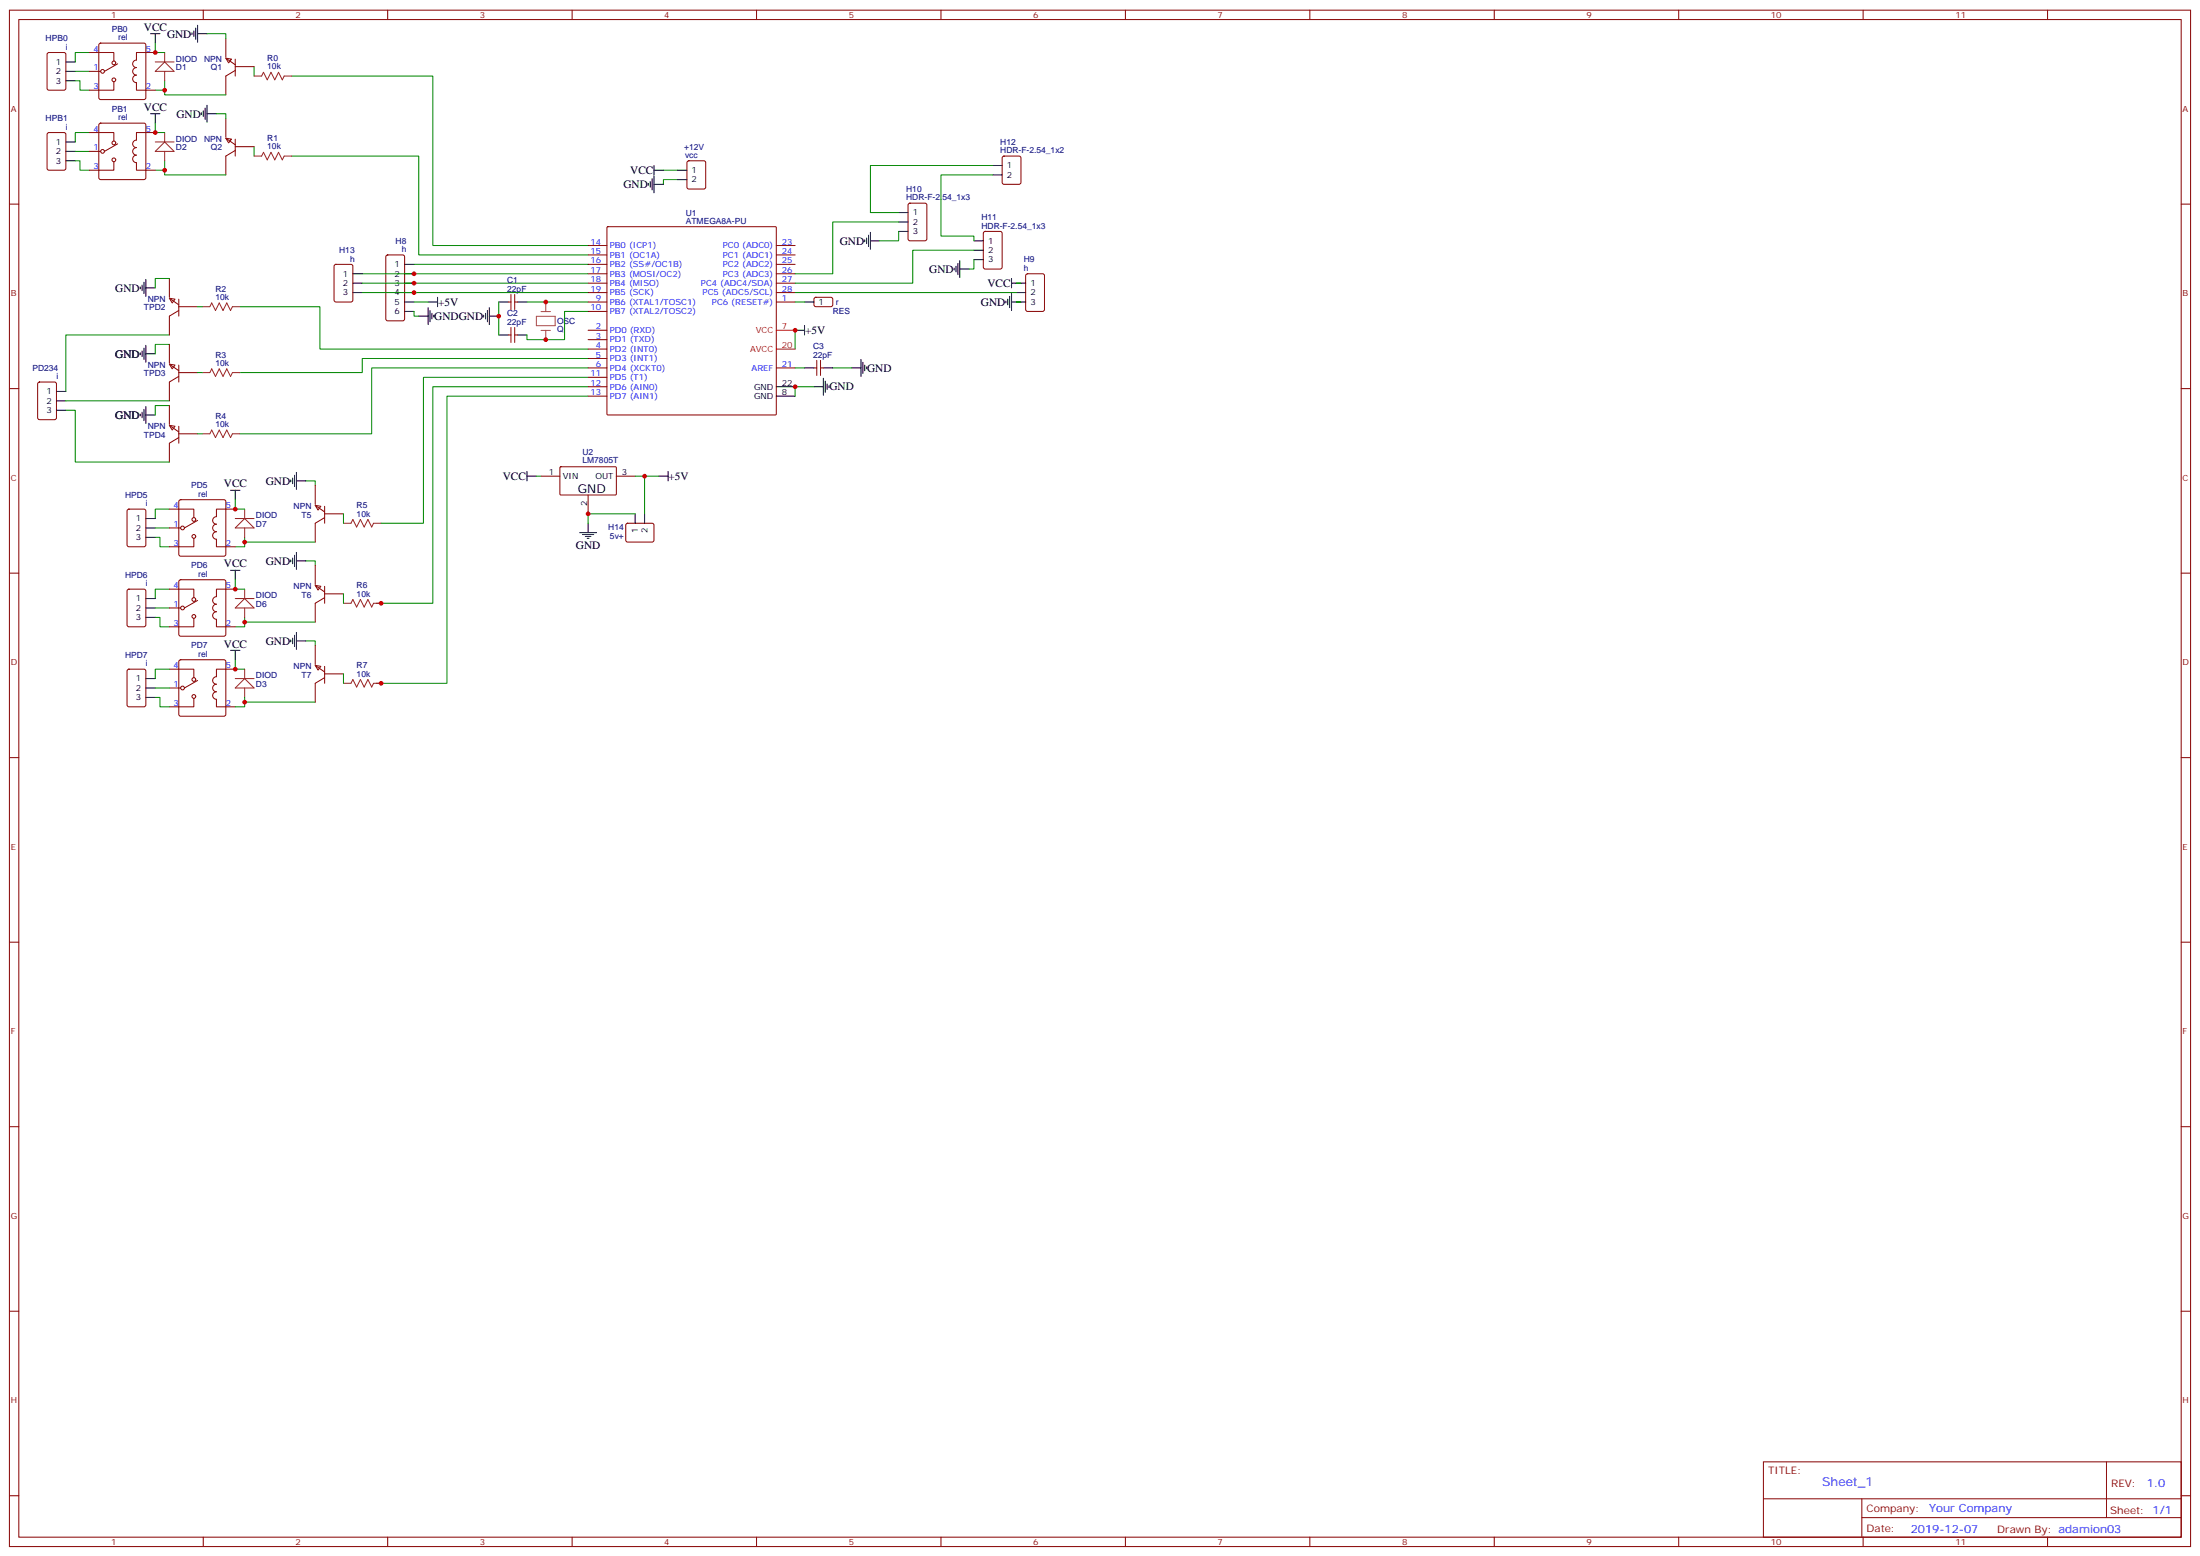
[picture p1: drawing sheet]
<svg xmlns="http://www.w3.org/2000/svg" width="825mm" height="583mm" viewBox="0 0 825 583" stroke-linecap="round" stroke-linejoin="round" font-family="sans-serif">
<g fill="none" stroke="#870000" stroke-width=".37">
<path d="M3.5 3.8h817.8v575.7h-817.8zM7.1 7.3h810.6v568.7h-810.6zM17.9 19.9l.4-.2h5.7l.6 .4 .1 13-.5 .6-5.9 .1-.6-.5-.1-12.9zM33.5 19.7h9.2v3.2M37.3 16.4l.4-.2h16.3l.5 .2 .2 .5v19.7l-.3 .5-.4 .2h-16.3l-.5-.2-.2-.5v-19.7zM58.2 19.7h-7v2.8a1.41 1.41 0 0 0-1.5 1.4 1.41 1.41 0 0 0 1.5 1.4 1.41 1.41 0 0 0-1.5 1.4 1.41 1.41 0 0 0 1.5 1.5 1.41 1.41 0 0 0-1.5 1.4 1.41 1.41 0 0 0 1.5 1.4v2.8h7M76.2 3.8v3.5M145.3 3.8v3.5M214.5 3.8v3.5M283.6 3.8v3.5M352.8 3.8v3.5M421.9 3.8v3.5"/>
<path d="M491.1 3.8v3.5M560.2 3.8v3.5M629.4 3.8v3.5M698.5 3.8v3.5M767.6 3.8v3.5M33.5 26.7h4.2M42.7 30.6v3.2h-9.2M44.1 23.9l-4.9 2.8M17.9 49.9l.4-.2h5.7l.6 .4 .1 13-.5 .6-5.9 .1-.6-.5-.1-12.9zM33.5 49.7h9.2v3.1M33.5 56.7h4.2M37.3 46.3l.4-.2h16.3l.5 .2 .2 .5v19.8l-.3 .5-.4 .2h-16.3l-.5-.2-.2-.5v-19.8z"/>
<path d="M44.1 53.9l-4.9 2.8M58.2 49.7h-7v2.8a1.41 1.41 0 0 0-1.5 1.4 1.41 1.41 0 0 0 1.5 1.4 1.41 1.41 0 0 0-1.5 1.4 1.41 1.41 0 0 0 1.5 1.4 1.41 1.41 0 0 0-1.5 1.4 1.41 1.41 0 0 0 1.5 1.5v2.8h7M375.9 58.7l.5-.2h5.7l.6 .4 .1 9.5-.5 .6-5.9 .1-.6-.5-.1-9.4zM3.5 76.5h3.6M42.7 60.6v3.2h-9.2M257.8 60.5l.4-.2h5.7l.6 .4 .1 9.4-.5 .7h-5.9l-.6-.4-.1-9.4zM340.7 76.3l.4-.2h5.7l.6 .5 .1 12.9-.5 .7h-5.9l-.6-.4-.1-13zM817.7 76.5h3.6M125.5 99.3l.4-.2h5.7l.6 .4 .1 13-.5 .6-5.9 .1-.6-.5-.1-12.9zM144.9 95.7l.4-.2h5.7l.6 .5 .1 23.5-.5 .7h-5.9l-.6-.4-.1-23.6zM220.5 92h7M220.5 95.5h7"/>
<path d="M220.5 99.1h7M227.6 85.1h63.4v70.1l-.1 .3h-63l-.3-.2zM291 92h7.1M291 95.5h7.1M291 99.1h7.1M368.9 86.9l.5-.2h5.6l.7 .4v13l-.5 .7h-5.8l-.7-.4v-13zM190.5 113.2h1.1M191.6 110.3v5.7M193 113.2h1M193 110.3v5.7M220.5 113.2h7M220.5 116.7h7"/>
<path d="M220.5 102.6h7M220.5 106.1h7M220.5 109.6h7M291 113.2h7.1M291 102.6h7.1M291 106.1h7.1M291 109.6h7.1M305.4 111.6l.5-.2 5.9 .1 .4 .6-.1 2.4-.6 .4h-5.9l-.4-.7v-2.1zM384.8 102.8l.4-.2h5.7l.6 .4 .1 13-.5 .6-5.9 .1-.6-.5-.1-12.9zM190.5 125.5h1.1M191.6 122.7v5.6M193 122.7v5.6"/>
<path d="M193 125.5h1M220.5 123.8h7M220.5 127.3h7M220.5 130.8h7M220.5 134.3h7M220.5 137.9h7M291 137.9h7.1M305.2 137.9h1M306.2 135v5.7M307.6 137.9h1.1M307.6 135v5.7M3.5 145.6h3.6"/>
<path d="M14.3 143.4l.5-.2h5.7l.6 .4 .1 13-.5 .6-5.9 .1-.6-.5-.1-12.9zM220.5 141.4h7M220.5 144.9h7M220.5 148.4h7M817.7 145.6h3.6M202.8 178.4h7.1M210 175.1l20.9-.1 .1 10.3-20.9 .1zM231.1 178.4h7M47.9 191l.4-.2h5.7l.6 .4 .1 13-.5 .6-5.9 .1-.6-.5-.1-12.9zM63.5 190.8h9.2v3.2M63.5 197.8h4.2M67.3 187.5l.4-.2h16.3l.5 .2 .2 .5v19.7l-.3 .5-.4 .2h-16.3l-.5-.2-.2-.5v-19.7z"/>
<path d="M74.1 195l-5 2.8M88.2 190.8h-7.1v2.8a1.41 1.41 0 0 0-1.4 1.4 1.41 1.41 0 0 0 1.4 1.4 1.41 1.41 0 0 0-1.4 1.4 1.41 1.41 0 0 0 1.4 1.4 1.41 1.41 0 0 0-1.4 1.5 1.41 1.41 0 0 0 1.4 1.4v2.8h7.1M220.5 185.5v7M234.8 196.3l.5-.2h9.4l.5 .7-.1 5.9-.6 .4h-9.5l-.4-.7v-5.6zM3.5 214.8h3.6M67.3 217.4l.4-.2h16.3l.5 .2 .2 .5v19.8l-.3 .5-.4 .2h-16.3l-.5-.2-.2-.5v-19.8zM72.7 201.7v3.2h-9.2M817.7 214.8h3.6M47.9 221l.4-.2h5.7l.6 .4 .1 13-.5 .6-5.9 .1-.6-.5-.1-12.9zM63.5 220.8h9.2v3.1M63.5 227.8h4.2M72.7 231.7v3.2h-9.2"/>
<path d="M74.1 225l-5 2.8M88.2 220.8h-7.1v2.8a1.41 1.41 0 0 0-1.4 1.4 1.41 1.41 0 0 0 1.4 1.4 1.41 1.41 0 0 0-1.4 1.4 1.41 1.41 0 0 0 1.4 1.4 1.41 1.41 0 0 0-1.4 1.4 1.41 1.41 0 0 0 1.4 1.5v2.8h7.1M47.9 251l.4-.2h5.7l.6 .4 .1 13-.5 .6-5.9 .1-.6-.5-.1-12.9zM63.5 250.8h9.2v3.1M63.5 257.8h4.2M67.3 247.4l.4-.2h16.3l.5 .2 .2 .5v19.8l-.3 .5-.4 .2h-16.3l-.5-.2-.2-.5v-19.8zM74.1 255l-5 2.8M88.2 250.8h-7.1v2.8a1.41 1.41 0 0 0-1.4 1.4 1.41 1.41 0 0 0 1.4 1.4 1.41 1.41 0 0 0-1.4 1.4 1.41 1.41 0 0 0 1.4 1.4 1.41 1.41 0 0 0-1.4 1.4 1.41 1.41 0 0 0 1.4 1.4v2.9h7.1M72.7 261.7v3.2h-9.2M3.5 283.9h3.6M817.7 283.9h3.6M3.5 353.1h3.6"/>
<path d="M817.7 353.1h3.6M3.5 422.2h3.6M817.7 422.2h3.6M3.5 491.3h3.6M817.7 491.3h3.6M661.1 547.8h156.6v28.2h-156.6zM789.7 547.8v20.9M3.5 560.5h3.6M76.2 576v3.5M145.3 576v3.5M214.5 576v3.5M283.6 576v3.5"/>
<path d="M352.8 576v3.5M421.9 576v3.5M491.1 576v3.5M560.2 576v3.5M629.4 576v3.5M661.1 561.6h156.5M698 568.7h119.6M698 561.6v14.2M698.5 576v3.5M767.6 576v3.5M817.7 560.5h3.6"/>
<circle cx="38.5" cy="26.7" r=".71"/>
<circle cx="42.7" cy="29.9" r=".71"/>
<circle cx="42.7" cy="23.6" r=".71"/>
<circle cx="38.5" cy="56.7" r=".71"/>
<circle cx="42.7" cy="59.9" r=".71"/>
<circle cx="42.7" cy="53.6" r=".71"/>
<circle cx="68.4" cy="197.8" r=".71"/>
<circle cx="72.7" cy="194.7" r=".71"/>
<circle cx="72.7" cy="201" r=".71"/>
<circle cx="68.4" cy="227.8" r=".71"/>
<circle cx="72.7" cy="231" r=".71"/>
<circle cx="72.7" cy="224.6" r=".71"/>
<circle cx="68.4" cy="257.8" r=".71"/>
<circle cx="72.7" cy="254.6" r=".71"/>
<circle cx="72.7" cy="261" r=".71"/>
</g>
<path d="M291 123.8h7.1M291 130.8h7.1" fill="none" stroke="#f00" stroke-width=".37"/>
<g fill="none" stroke="#000" stroke-width=".37">
<path d="M56.4 12.6h3.6M58.2 12.6v3.6M72 12.3v.7M72.7 11.6v2.1M73.4 10.5v4.2M74.1 12.6h3.5M74.1 9.5v6.3M24.7 30.3h3.5M24.7 23.2h3.5M24.7 26.7h3.5M77.6 39.4v6.4M24.7 53.2h3.5"/>
<path d="M24.7 56.7h3.5M56.4 42.6h3.6M58.2 42.6v3.5M75.5 42.3v.7M76.2 41.6v2.1M76.9 40.5v4.2M77.6 42.6h3.5M24.7 60.3h3.5M243.1 68.7v.7M243.8 68v2.1M244.5 67v4.2M245.2 69.1h3.5"/>
<path d="M245.2 62v3.5M245.2 65.9v6.3M245.2 63.8h3.5M254 63.8h3.5M254 67.3h3.5M336.9 79.7h3.5M372.2 62h3.5M372.2 65.5h3.5M151.7 99.1h3.5M324.2 89.9v.7M324.9 89.2v2.1M325.6 88.1v4.3"/>
<path d="M326.3 90.2h3.5M326.3 87.1v6.3M336.9 86.7h3.5M336.9 83.2h3.5M358.4 99.8v2.1M359.1 98.7v4.2M359.8 97.6v6.4M365.1 97.3h3.6M365.1 90.2h3.6M365.1 93.8h3.6M52.6 107.5v.7M53.3 106.8v2.1"/>
<path d="M54 105.8v4.2M54.7 107.9h3.5M54.7 104.7v6.4M132.3 102.6h3.5M132.3 106.1h3.5M132.3 109.6h3.5M151.7 113.2h3.5M151.7 102.6h3.5M151.7 106.1h3.5M151.7 109.6h3.5M151.7 116.7h3.5M157 118.5h3.5"/>
<path d="M160.5 113.2h3.5M160.5 115.3v6.3M161.2 116.3v4.3M161.9 117.4v2.1M162.6 118.1v.7M164 111.4v3.5M181.3 118.1v.7M182 117.4v2.1M182.7 116.3v4.3M183.4 118.5h3.6M183.4 115.3v6.3M187 113.2h3.5"/>
<path d="M194 113.2h3.6M301.6 113.2h3.6M357.7 100.5v.7M359.8 100.8h3.6M377.1 112.8v.7M377.8 112.1v2.1M378.5 111.1v4.2M379.2 113.2h5.3M379.2 106.1h5.3M379.2 104.4v3.5M379.2 110v6.3M381 109.6h3.5"/>
<path d="M187 125.5h3.5M194 125.5h3.6M298.1 123.8h3.5M301.6 122v3.5M301.6 137.9h3.6M308.7 137.9h3.5M319.3 137.9h3.5M322.8 134.7v6.3M323.5 135.7v4.3M324.2 136.8v2.1M324.9 137.5v.7M21.2 153.7h3.5"/>
<path d="M21.2 146.7h3.5M21.2 150.2h3.5M291 148.4h7.1M291 144.9h7.1M305.2 144.9h3.5M308.7 141.7v6.4M309.4 142.8v4.2M310.1 143.9v2.1M310.8 144.6v.7M197.6 178.4h3.5M197.6 176.7v3.5M246.9 178.4h3.6"/>
<path d="M250.5 176.7v3.5M54.7 194.3h3.5M54.7 197.8h3.5M86.4 183.7h3.6M88.2 183.7v3.6M217.3 199.6h6.4M220.5 196.1v3.5M238.1 192.5v3.6M241.7 192.5v3.6M54.7 201.4h3.5M86.4 213.7h3.6M88.2 213.7v3.5"/>
<path d="M218.4 200.3h4.2M219.4 201h2.1M220.1 201.7h.7M54.7 231.4h3.5M54.7 224.3h3.5M54.7 227.8h3.5M54.7 254.3h3.5M54.7 257.8h3.5M86.4 243.7h3.6M88.2 243.7v3.5M54.7 261.3h3.5"/>
</g>
<g fill="none" stroke="#008700" stroke-width=".37">
<path d="M33.5 19.7h-5.3v3.5M58.2 16.2v3.5h3.5M28.2 30.3h1.8v3.5h3.5M28.2 26.7h5.3M61.7 30.3v3.5h-3.5M95.2 25v3.5M109.4 28.5h52.9v63.5h58.2M28.2 56.7h5.3M33.5 49.7h-5.3v3.5M58.2 46.1v3.6h3.5M95.2 55v3.5M109.4 58.5h47.6v37h63.5"/>
<path d="M28.2 60.3h1.8v3.5h3.5M61.7 60.3v3.5h-3.5M248.7 63.8h5.3M254 67.3h-5.3v1.8M372.2 62h-45.9v17.7h10.6M372.2 65.5h-19.4v23h12.3v1.7M155.2 99.1h65.3M336.9 86.7v3.5h-7.1M336.9 83.2h-24.7v19.4h-14.1M365.1 97.3v3.5h-1.7M365.1 93.8h-22.9v12.3h-44.1M90 114.9h29.9v15.9h100.6"/>
<path d="M135.8 102.6h84.7M135.8 106.1h84.7M135.8 109.6h84.7M155.2 116.7v1.8h1.8M155.2 113.2h5.3M187 113.2v12.3M197.6 113.2h22.9M220.5 116.7h-8.8v10.6h-14.1v-1.8M298.1 113.2h3.5M298.1 109.6h82.9M381 113.2h1.8M381 106.1h1.8"/>
<path d="M63.5 125.5h-38.8v21.2M220.5 137.9h-81.2v24.7h-49.3M220.5 134.3h-84.7v5.3h-45.8M298.1 123.8v7M298.1 137.9h3.5M312.2 137.9h7.1M220.5 141.4h-61.8v54.7h-15.8M220.5 148.4h-52.9v107.6h-26.5M220.5 144.9h-58.2v81.2h-21.2M305.2 144.9h-7.1v3.5M201.1 178.4h1.7M238.1 178.4h8.8"/>
<path d="M241.7 178.4v14.1M58.2 197.8h5.3M63.5 190.8h-5.3v3.5M88.2 187.3v3.5h3.5M238.1 192.5h-17.6v3.6M58.2 201.4h1.8v3.5h3.5M88.2 217.2v3.6h3.5M91.7 201.4v3.5h-3.5M91.7 203.1h26.5M58.2 231.4h1.8v3.5h3.5M58.2 227.8h5.3M63.5 220.8h-5.3v3.5"/>
<path d="M91.7 231.4v3.5h-3.5M91.7 233.1h26.5M58.2 257.8h5.3M63.5 250.8h-5.3v3.5M88.2 247.2v3.6h3.5M58.2 261.3h1.8v3.6h3.5M91.7 261.3v3.6h-3.5M91.7 263.1h26.5"/>
</g>
<g fill="none" stroke="#8c2424" stroke-width=".37">
<path d="M61.7 19.7v3.5M58.2 26.7l3.5-3.5 3.6 3.5zM58.2 23.2h7.1M61.7 26.7v3.6M95.2 28.5h2.9l.7-1.4 1.4 2.8 1.4-2.8 1.4 2.8 1.4-2.8 1.4 2.8 .7-1.4h2.9M58.2 56.7l3.5-3.5 3.6 3.5zM58.2 53.2h7.1M61.7 49.7v3.5M61.7 56.7v3.6M95.2 58.5h2.9l.7-1.4 1.4 2.8 1.4-2.8 1.4 2.8 1.4-2.8 1.4 2.8 .7-1.4h2.9M75.8 114.9h2.9l.7-1.4 1.4 2.8 1.4-2.8 1.4 2.8 1.4-2.8 1.4 2.8 .7-1.4h2.9M88.2 197.8l3.5-3.5 3.5 3.5z"/>
<path d="M88.2 194.3h7M91.7 190.8v3.5M91.7 197.8v3.6M88.2 227.8l3.5-3.5 3.5 3.5zM88.2 224.3h7M91.7 220.8v3.5M91.7 227.8v3.6M88.2 257.8l3.5-3.5 3.5 3.5zM88.2 254.3h7M91.7 250.8v3.5M91.7 257.8v3.5"/>
</g>
<path d="M201.1 118.5h7v3.5h-7zM202.8 116.8h3.6M204.6 113.2v3.4M202.8 123.8h3.6M204.6 123.8v3.5" fill="none" stroke="#a64a4a" stroke-width=".37"/>
<path d="M84.7 21.8l2.1 .4-1.1 1.4z" fill="#fff" stroke="#870000" stroke-width=".37"/>
<path d="M84.7 14.4v7M84.7 21.8l3.5 2.5M88.2 26.4l-3.5 2.1v7.1M88.2 22.2v6.3M88.2 25h7" fill="none" stroke="#870000" stroke-width=".37"/>
<path d="M77.6 12.6h7.1v1.8M61.7 33.8v1.8h23" fill="none" stroke="#008700" stroke-width=".37"/>
<path d="M84.7 51.8l2.1 .3-1.1 1.5z" fill="#fff" stroke="#870000" stroke-width=".37"/>
<path d="M84.7 51.8l3.5 2.5M84.7 44.4v7M88.2 56.4l-3.5 2.1v7M88.2 52.1v6.4M88.2 55h7" fill="none" stroke="#870000" stroke-width=".37"/>
<path d="M81.1 42.6h3.6v1.8M61.7 63.8v1.7h23" fill="none" stroke="#008700" stroke-width=".37"/>
<path d="M63.5 111.8l2.1 .3-1 1.4z" fill="#fff" stroke="#870000" stroke-width=".37"/>
<path d="M63.5 111.8l3.5 2.4M63.5 104.4v7M67 116.3l-3.5 2.2v7M67 112.1v6.4M67 114.9h7.1" fill="none" stroke="#870000" stroke-width=".37"/>
<path d="M63.5 104.4h-5.3v3.5M74.1 114.9h1.7M63.5 129h-5.3v3.6" fill="none" stroke="#008700" stroke-width=".37"/>
<path d="M52.6 132.2v.7M53.3 131.5v2.1M54 130.5v4.2M54.7 132.6h3.5M54.7 129.4v6.3" fill="none" stroke="#000" stroke-width=".37"/>
<path d="M75.8 139.6h2.9l.7-1.4 1.4 2.8 1.4-2.8 1.4 2.8 1.4-2.8 1.4 2.8 .7-1.4h2.9" fill="none" stroke="#8c2424" stroke-width=".37"/>
<path d="M63.5 136.5l2.1 .3-1 1.4z" fill="#fff" stroke="#870000" stroke-width=".37"/>
<path d="M63.5 136.5l3.5 2.4M63.5 129v7.1M67 136.8v6.4M67 139.6h7.1M67 141l-3.5 2.2v7" fill="none" stroke="#870000" stroke-width=".37"/>
<path d="M74.1 139.6h1.7M24.7 150.2h38.8M63.5 152h-5.3v3.5" fill="none" stroke="#008700" stroke-width=".37"/>
<path d="M52.6 155.2v.7M53.3 154.4v2.2M54 153.4v4.2M54.7 155.5h3.5M54.7 152.3v6.4" fill="none" stroke="#000" stroke-width=".37"/>
<path d="M75.8 162.6h2.9l.7-1.5 1.4 2.9 1.4-2.9 1.4 2.9 1.4-2.9 1.4 2.9 .7-1.4h2.9" fill="none" stroke="#8c2424" stroke-width=".37"/>
<path d="M63.5 159.4l2.1 .3-1 1.4z" fill="#fff" stroke="#870000" stroke-width=".37"/>
<path d="M63.5 159.4l3.5 2.5M63.5 152v7M67 159.7v6.4M67 164l-3.5 2.1v7M67 162.6h7.1" fill="none" stroke="#870000" stroke-width=".37"/>
<path d="M24.7 153.7h3.5v19.4h35.3M74.1 162.6h1.7M114.7 180.2h3.5v1.8" fill="none" stroke="#008700" stroke-width=".37"/>
<path d="M118.2 189.4l2.1 .3-1.1 1.4z" fill="#fff" stroke="#870000" stroke-width=".37"/>
<path d="M118.2 189.4l3.5 2.4M118.2 182v7M121.7 194l-3.5 2.1v7M121.7 189.7v6.4M121.7 192.5h7.1" fill="none" stroke="#870000" stroke-width=".37"/>
<path d="M128.8 196.1h2.8l.7-1.4 1.4 2.8 1.4-2.8 1.4 2.8 1.4-2.8 1.4 2.8 .8-1.4h2.8" fill="none" stroke="#8c2424" stroke-width=".37"/>
<path d="M128.8 192.5v3.6M114.7 210.2h3.5v1.7" fill="none" stroke="#008700" stroke-width=".37"/>
<path d="M109 179.8v.8M109.7 179.1v2.2M110.4 178.1v4.2M111.1 177v6.4M111.1 180.2h3.6" fill="none" stroke="#000" stroke-width=".37"/>
<path d="M118.2 219.4l2.1 .3-1.1 1.4z" fill="#fff" stroke="#870000" stroke-width=".37"/>
<path d="M118.2 219.4l3.5 2.4M118.2 211.9v7.1M121.7 219.7v6.4M121.7 223.9l-3.5 2.2v7M121.7 222.5h7.1" fill="none" stroke="#870000" stroke-width=".37"/>
<path d="M128.8 226.1h2.8l.7-1.5 1.4 2.9 1.4-2.9 1.4 2.9 1.4-2.9 1.4 2.9 .8-1.4h2.8" fill="none" stroke="#8c2424" stroke-width=".37"/>
<path d="M128.8 222.5v3.6M114.7 240.2h3.5v1.7" fill="none" stroke="#008700" stroke-width=".37"/>
<path d="M109 209.8v.7M109.7 209.1v2.1M110.4 208.1v4.2M111.1 210.2h3.6M111.1 207v6.4" fill="none" stroke="#000" stroke-width=".37"/>
<path d="M118.2 249.3l2.1 .4-1.1 1.4z" fill="#fff" stroke="#870000" stroke-width=".37"/>
<path d="M118.2 249.3l3.5 2.5M118.2 241.9v7.1M121.7 253.9l-3.5 2.1v7.1M121.7 249.7v6.3M121.7 252.5h7.1" fill="none" stroke="#870000" stroke-width=".37"/>
<path d="M128.8 256h2.8l.7-1.4 1.4 2.9 1.4-2.9 1.4 2.9 1.4-2.9 1.4 2.9 .8-1.5h2.8" fill="none" stroke="#8c2424" stroke-width=".37"/>
<path d="M128.8 252.5v3.5" fill="none" stroke="#008700" stroke-width=".37"/>
<path d="M109 239.8v.7M109.7 239.1v2.1M110.4 238.1v4.2M111.1 237v6.3M111.1 240.2h3.6" fill="none" stroke="#000" stroke-width=".37"/>
<g fill="#c00">
<circle cx="88.2" cy="250.8" r=".88"/>
<circle cx="204.6" cy="113.2" r=".88"/>
<circle cx="187" cy="118.5" r=".88"/>
<circle cx="155.2" cy="102.6" r=".88"/>
<circle cx="155.2" cy="106.1" r=".88"/>
<circle cx="155.2" cy="109.6" r=".88"/>
<circle cx="204.6" cy="127.3" r=".88"/>
<circle cx="298.1" cy="144.9" r=".88"/>
<circle cx="241.7" cy="178.4" r=".88"/>
<circle cx="220.5" cy="192.5" r=".88"/>
<circle cx="91.7" cy="263.1" r=".88"/>
<circle cx="58.2" cy="19.7" r=".88"/>
<circle cx="58.2" cy="49.7" r=".88"/>
<circle cx="91.7" cy="233.1" r=".88"/>
<circle cx="88.2" cy="220.8" r=".88"/>
<circle cx="91.7" cy="203.1" r=".88"/>
<circle cx="88.2" cy="190.8" r=".88"/>
<circle cx="298.1" cy="123.8" r=".88"/>
<circle cx="61.7" cy="33.8" r=".88"/>
<circle cx="61.7" cy="63.8" r=".88"/>
<circle cx="142.9" cy="226.1" r=".88"/>
<circle cx="142.9" cy="256" r=".88"/>
</g>
<text font-size="4.6" x="216.6" y="184.8">GND</text>
<text font-size="4.6" fill="#00f" x="683.2" y="556.8">Sheet_1</text>
<g font-size="4.2">
<text x="53.9" y="11.6">VCC</text>
<text x="62.6" y="14.1">GND</text>
<text x="53.9" y="41.6">VCC</text>
<text x="66.1" y="44.1">GND</text>
<text x="236.3" y="65.2">VCC</text>
<text x="233.7" y="70.5">GND</text>
<text x="314.9" y="91.6">GND</text>
<text x="348.4" y="102.2">GND</text>
<text x="370.2" y="107.5">VCC</text>
<text x="43.2" y="109.3">GND</text>
<text x="162.8" y="119.9">GNDGND</text>
<text x="164.2" y="114.6">+5V</text>
<text x="367.8" y="114.6">GND</text>
<text x="301.8" y="125.1">+5V</text>
<text x="43.2" y="134">GND</text>
<text x="325.1" y="139.3">GND</text>
<text x="311" y="146.3">GND</text>
<text x="43.2" y="156.9">GND</text>
<text x="188.5" y="179.8">VCC</text>
<text x="250.6" y="179.9">+5V</text>
<text x="83.9" y="182.7">VCC</text>
<text x="99.7" y="181.6">GND</text>
<text x="215.9" y="205.6">GND</text>
<text x="83.9" y="212.7">VCC</text>
<text x="99.7" y="211.6">GND</text>
<text x="83.9" y="242.6">VCC</text>
<text x="99.7" y="241.6">GND</text>
</g>
<g font-size="4.2" fill="#00f">
<text x="804.9" y="557.1">1.0</text>
<text x="723.3" y="566.6">Your Company</text>
<text x="716.4" y="574.4">2019-12-07</text>
</g>
<g font-size="3.9" fill="#800">
<text x="662.9" y="552.4">TITLE:</text>
<text x="791.5" y="557.1">REV:</text>
<text x="699.8" y="566.6">Company:</text>
<text x="791.1" y="567.2">Sheet: 1/1</text>
<text x="699.8" y="574.3">Date:</text>
<text x="748.8" y="574.3">Drawn By: adamion03</text>
</g>
<g font-size="3.2" fill="#800">
<text x="41.6" y="6.8">1</text>
<text x="110.8" y="6.8">2</text>
<text x="179.9" y="6.8">3</text>
<text x="249.1" y="6.8">4</text>
<text x="318.2" y="6.8">5</text>
<text x="387.3" y="6.8">6</text>
<text x="456.5" y="6.8">7</text>
<text x="525.6" y="6.8">8</text>
<text x="594.8" y="6.8">9</text>
<text x="663.9" y="6.8">10</text>
<text x="733.1" y="6.8">11</text>
<text x="4.1" y="41.9">A</text>
<text x="818.3" y="41.9">A</text>
<text x="4.1" y="111.1">B</text>
<text x="818.3" y="111.1">B</text>
<text x="4.1" y="180.2">C</text>
<text x="818.3" y="180.2">C</text>
<text x="4.1" y="249.3">D</text>
<text x="818.3" y="249.3">D</text>
<text x="4.1" y="318.5">E</text>
<text x="818.3" y="318.5">E</text>
<text x="4.1" y="387.6">F</text>
<text x="818.3" y="387.6">F</text>
<text x="4.1" y="456.8">G</text>
<text x="818.3" y="456.8">G</text>
<text x="4.1" y="525.9">H</text>
<text x="818.3" y="525.9">H</text>
<text x="41.6" y="579">1</text>
<text x="110.8" y="579">2</text>
<text x="179.9" y="579">3</text>
<text x="249.1" y="579">4</text>
<text x="318.2" y="579">5</text>
<text x="387.3" y="579">6</text>
<text x="456.5" y="579">7</text>
<text x="525.6" y="579">8</text>
<text x="594.8" y="579">9</text>
<text x="663.9" y="579">10</text>
<text x="733.1" y="579">11</text>
</g>
<g font-size="3.2" fill="#000080">
<text x="41.9" y="11.9">PB0</text>
<text x="17.1" y="15.4">HPB0</text>
<text x="44.4" y="15.1">rel</text>
<text x="24.7" y="18.6">i</text>
<text x="66" y="23.1">DIOD</text>
<text x="76.6" y="23.2">NPN</text>
<text x="100.2" y="22.9">R0</text>
<text x="66" y="26.3">D1</text>
<text x="79" y="26.4">Q1</text>
<text x="100.2" y="26">10k</text>
<text x="41.9" y="41.9">PB1</text>
<text x="17.1" y="45.4">HPB1</text>
<text x="44.4" y="45.1">rel</text>
<text x="24.7" y="48.6">i</text>
<text x="66" y="53.1">DIOD</text>
<text x="76.6" y="53.2">NPN</text>
<text x="100.2" y="52.8">R1</text>
<text x="66" y="56.3">D2</text>
<text x="79" y="56.4">Q2</text>
<text x="100.2" y="56">10k</text>
<text x="256.5" y="56.1">+12V</text>
<text x="256.8" y="59.2">vcc</text>
<text x="375" y="57.4">HDR-F-2.54_1x2</text>
<text x="375" y="54.2">H12</text>
<text x="339.7" y="71.8">H10</text>
<text x="339.7" y="75.1">HDR-F-2.54_1x3</text>
<text x="257.1" y="83.9">ATMEGA8A-PU</text>
<text x="257.1" y="80.8">U1</text>
<text x="368" y="82.4">H11</text>
<text x="368" y="85.7">HDR-F-2.54_1x3</text>
<text x="127.2" y="94.8">H13</text>
<text x="148.3" y="91.3">H8</text>
<text x="150.6" y="94.5">h</text>
<text x="131.2" y="98">h</text>
<text x="383.8" y="101.5">h</text>
<text x="383.8" y="98.3">H9</text>
<text x="190.2" y="106.1">C1</text>
<text x="55.4" y="113.2">NPN</text>
<text x="80.8" y="112.5">10k</text>
<text x="80.8" y="109.3">R2</text>
<text x="190.2" y="109.3">22pF</text>
<text x="54" y="116.3">TPD2</text>
<text x="190.2" y="118.4">C2</text>
<text x="312.2" y="117.8">RES</text>
<text x="313.4" y="114.3">r</text>
<text x="190.2" y="121.6">22pF</text>
<text x="208.8" y="124.6">Q</text>
<text x="208.8" y="121.4">OSC</text>
<text x="304.8" y="130.8">C3</text>
<text x="55.4" y="137.9">NPN</text>
<text x="80.8" y="137.2">10k</text>
<text x="80.8" y="134">R3</text>
<text x="304.8" y="134">22pF</text>
<text x="12.2" y="138.9">PD234</text>
<text x="21.2" y="142.1">i</text>
<text x="54" y="141">TPD3</text>
<text x="55.4" y="160.8">NPN</text>
<text x="80.8" y="160.1">10k</text>
<text x="80.8" y="156.9">R4</text>
<text x="54" y="164">TPD4</text>
<text x="218.4" y="173.7">LM7805T</text>
<text x="218.4" y="170.5">U2</text>
<text x="71.7" y="183">PD5</text>
<text x="46.9" y="186.5">HPD5</text>
<text x="54.7" y="189.7">i</text>
<text x="74.3" y="186.2">rel</text>
<text x="110.1" y="190.8">NPN</text>
<text x="133.7" y="190.4">R5</text>
<text x="96" y="194.2">DIOD</text>
<text x="96" y="197.4">D7</text>
<text x="113.1" y="194">T5</text>
<text x="133.7" y="193.6">10k</text>
<text x="228.1" y="198.6">H14</text>
<text x="228.7" y="201.8">5v+</text>
<text x="71.7" y="213">PD6</text>
<text x="46.9" y="216.5">HPD6</text>
<text x="54.7" y="219.7">i</text>
<text x="74.3" y="216.2">rel</text>
<text x="110.1" y="220.8">NPN</text>
<text x="133.7" y="220.4">R6</text>
<text x="96" y="224.2">DIOD</text>
<text x="96" y="227.4">D6</text>
<text x="113.1" y="223.9">T6</text>
<text x="133.7" y="223.6">10k</text>
<text x="71.7" y="243">PD7</text>
<text x="46.9" y="246.5">HPD7</text>
<text x="54.7" y="249.7">i</text>
<text x="74.3" y="246.2">rel</text>
<text x="110.1" y="250.8">NPN</text>
<text x="133.7" y="250.4">R7</text>
<text x="96" y="254.2">DIOD</text>
<text x="96" y="257.4">D3</text>
<text x="113.1" y="253.9">T7</text>
<text x="133.7" y="253.6">10k</text>
</g>
<g font-size="3.2" fill="#00f">
<text x="35" y="19.3">4</text>
<text x="54.7" y="19.3">5</text>
<text x="35" y="26.4">1</text>
<text x="35" y="33.4">3</text>
<text x="54.7" y="33.4">2</text>
<text x="35" y="49.3">4</text>
<text x="54.7" y="49.3">5</text>
<text x="35" y="56.4">1</text>
<text x="35" y="63.4">3</text>
<text x="54.7" y="63.4">2</text>
<text x="221.4" y="91.7">14</text>
<text x="221.4" y="95.2">15</text>
<text x="228.6" y="93.1">PB0 (ICP1)</text>
<text x="271" y="93.1">PC0 (ADC0)</text>
<text x="293.2" y="91.7">23</text>
<text x="293.2" y="95.2">24</text>
<text x="221.4" y="98.7">16</text>
<text x="228.6" y="96.6">PB1 (OC1A)</text>
<text x="228.6" y="100.1">PB2 (SS#/OC1B)</text>
<text x="271" y="96.6">PC1 (ADC1)</text>
<text x="271" y="100.1">PC2 (ADC2)</text>
<text x="293.2" y="98.7">25</text>
<text x="221.4" y="102.2">17</text>
<text x="221.4" y="105.8">18</text>
<text x="228.6" y="103.6">PB3 (MOSI/OC2)</text>
<text x="228.6" y="107.2">PB4 (MISO)</text>
<text x="262.8" y="107.2">PC4 (ADC4/SDA)</text>
<text x="271" y="103.6">PC3 (ADC3)</text>
<text x="293.2" y="102.2">26</text>
<text x="293.2" y="105.8">27</text>
<text x="221.4" y="109.3">19</text>
<text x="223.4" y="112.8">9</text>
<text x="228.6" y="110.7">PB5 (SCK)</text>
<text x="263.4" y="110.7">PC5 (ADC5/SCL)</text>
<text x="293.2" y="112.8">1</text>
<text x="293.2" y="109.3">28</text>
<text x="221.4" y="116.3">10</text>
<text x="228.6" y="114.2">PB6 (XTAL1/TOSC1)</text>
<text x="228.6" y="117.8">PB7 (XTAL2/TOSC2)</text>
<text x="266.9" y="114.2">PC6 (RESET#)</text>
<text x="223.4" y="123.4">2</text>
<text x="228.6" y="124.8">PD0 (RXD)</text>
<text x="223.4" y="126.9">3</text>
<text x="223.4" y="130.5">4</text>
<text x="228.6" y="128.3">PD1 (TXD)</text>
<text x="228.6" y="131.9">PD2 (INT0)</text>
<text x="223.4" y="134">5</text>
<text x="223.4" y="137.5">6</text>
<text x="228.6" y="135.4">PD3 (INT1)</text>
<text x="293.2" y="137.5">21</text>
<text x="221.4" y="141">11</text>
<text x="228.6" y="138.9">PD4 (XCKT0)</text>
<text x="228.6" y="142.5">PD5 (T1)</text>
<text x="281.8" y="138.9">AREF</text>
<text x="221.4" y="144.6">12</text>
<text x="221.4" y="148.1">13</text>
<text x="228.6" y="146">PD6 (AIN0)</text>
<text x="228.6" y="149.5">PD7 (AIN1)</text>
<text x="65" y="190.4">4</text>
<text x="84.7" y="190.4">5</text>
<text x="65" y="197.5">1</text>
<text x="65" y="204.5">3</text>
<text x="84.7" y="204.5">2</text>
<text x="65" y="220.4">4</text>
<text x="84.7" y="220.4">5</text>
<text x="65" y="227.5">1</text>
<text x="65" y="234.5">3</text>
<text x="84.7" y="234.5">2</text>
<text x="65" y="250.4">4</text>
<text x="84.7" y="250.4">5</text>
<text x="65" y="257.5">1</text>
<text x="65" y="264.5">3</text>
<text x="84.7" y="264.5">2</text>
</g>
<g font-size="3.2">
<text x="20.9" y="24.3">1</text>
<text x="20.9" y="27.8">2</text>
<text x="20.9" y="31.3">3</text>
<text x="20.9" y="54.3">1</text>
<text x="20.9" y="57.8">2</text>
<text x="20.9" y="61.3">3</text>
<text x="259.3" y="64.8">1</text>
<text x="377.5" y="63.1">1</text>
<text x="259.3" y="68.4">2</text>
<text x="377.5" y="66.6">2</text>
<text x="342.2" y="80.7">1</text>
<text x="342.2" y="87.8">3</text>
<text x="342.2" y="84.2">2</text>
<text x="370.4" y="91.3">1</text>
<text x="370.4" y="94.8">2</text>
<text x="147.9" y="100.1">1</text>
<text x="370.4" y="98.4">3</text>
<text x="128.5" y="103.6">1</text>
<text x="128.5" y="107.2">2</text>
<text x="147.9" y="103.6">2</text>
<text x="147.9" y="107.2">3</text>
<text x="386.3" y="107.2">1</text>
<text x="128.5" y="110.7">3</text>
<text x="147.9" y="110.7">4</text>
<text x="386.3" y="110.7">2</text>
<text x="147.9" y="114.2">5</text>
<text x="147.9" y="117.8">6</text>
<text x="306.9" y="114.2">1</text>
<text x="386.3" y="114.2">3</text>
<text x="17.4" y="147.7">1</text>
<text x="282.7" y="149.5">GND</text>
<text x="282.7" y="146">GND</text>
<text x="293.2" y="148.1">8</text>
<text x="293.2" y="144.6">22</text>
<text x="17.4" y="154.8">3</text>
<text x="17.4" y="151.3">2</text>
<text x="205.8" y="178.1">1</text>
<text x="211" y="179.5">VIN</text>
<text x="223.2" y="179.5">OUT</text>
<text x="233.2" y="178.1">3</text>
<text x="220.1" y="189.6" transform="rotate(-90 220.1 189.6)">2</text>
<text x="50.9" y="195.4">1</text>
<text x="50.9" y="202.4">3</text>
<text x="50.9" y="198.9">2</text>
<text x="239.2" y="199.9" transform="rotate(-90 239.2 199.9)">1</text>
<text x="242.7" y="199.9" transform="rotate(-90 242.7 199.9)">2</text>
<text x="50.9" y="225.4">1</text>
<text x="50.9" y="232.4">3</text>
<text x="50.9" y="228.9">2</text>
<text x="50.9" y="255.3">1</text>
<text x="50.9" y="262.4">3</text>
<text x="50.9" y="258.9">2</text>
</g>
<g font-size="3.2" fill="#f00">
<text x="283.4" y="124.8">VCC</text>
<text x="293.2" y="123.4">7</text>
<text x="281.2" y="131.9">AVCC</text>
<text x="293.2" y="130.5">20</text>
</g>
</svg>
